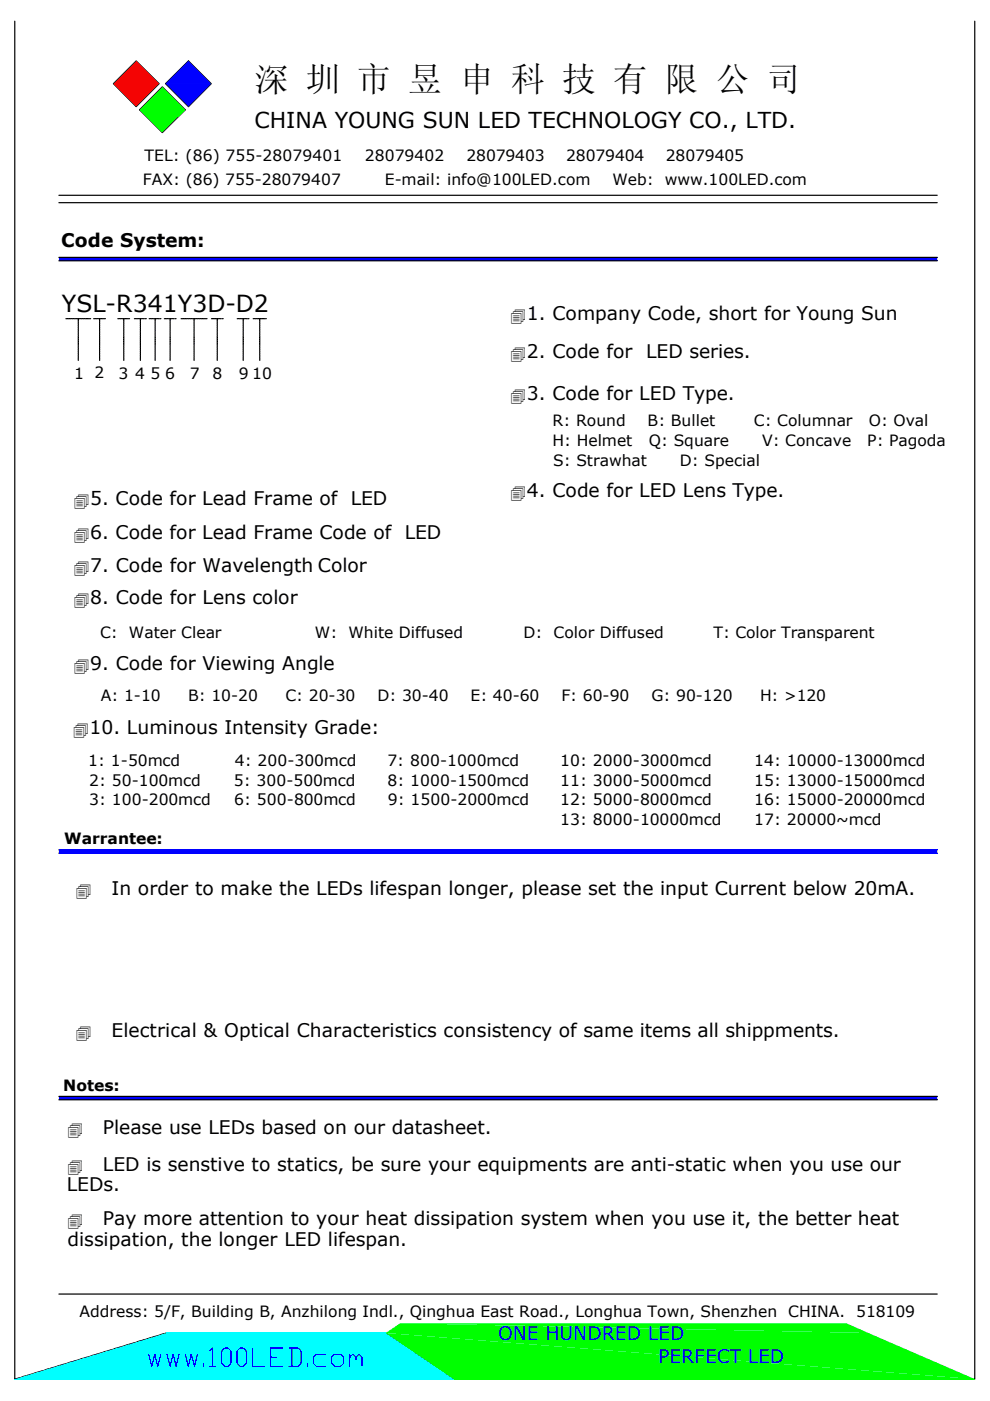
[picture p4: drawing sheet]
<svg xmlns="http://www.w3.org/2000/svg" width="210mm" height="297mm" viewBox="0 0 210 297" stroke-linecap="round" stroke-linejoin="round" font-family="sans-serif">
<path d="M3.1 4.5v287.9h203.6v-287.9M24 17.7l4.9-4.8 4.8 4.8-4.8 4.9zM34.4 18.4l4.9 4.9-4.9 4.8-4.8-4.8zM35.1 17.7l4.9-4.8 4.8 4.8-4.8 4.9z" fill="none" stroke="#000" stroke-width=".25"/>
<g fill="#f00">
<path d="M24 17.7l4.9-4.8 4.8 4.8z"/>
<path d="M24 17.7h9.7l-4.8 4.9z"/>
</g>
<g fill="#0f0">
<path d="M34.4 18.4l4.9 4.9h-9.7z"/>
<path d="M29.6 23.3h9.7l-4.9 4.8z"/>
</g>
<g fill="#00f">
<path d="M35.1 17.7l4.9-4.8 4.8 4.8z"/>
<path d="M35.1 17.7h9.7l-4.8 4.9z"/>
</g>
<path d="M12.5 41.4h186.2M12.5 43h186.2M12.5 274.4h186.2" fill="none" stroke="#000" stroke-width=".25"/>
<path d="M12.5 54.6h186.2" fill="none" stroke="#00f" stroke-width=".21"/>
<g fill="#00f">
<path d="M12.5 54.6l186.2 .7h-186.2z"/>
<path d="M12.5 54.6h186.2v.7z"/>
</g>
<path d="M12.5 55.3h186.2M12.5 180.2h186.2" fill="none" stroke="#00f" stroke-width=".21"/>
<path d="M12.5 54.6h186.2M12.5 55.3h186.2M12.5 180.9h186.2M12.5 180.2h186.2" fill="none" stroke="#000" stroke-width=".25"/>
<g fill="#00f">
<path d="M12.5 180.2l186.2 .7h-186.2z"/>
<path d="M12.5 180.2h186.2v.7z"/>
</g>
<path d="M12.5 180.9h186.2M12.5 232.5h186.2" fill="none" stroke="#00f" stroke-width=".21"/>
<g fill="none" stroke="#000" stroke-width=".25">
<path d="M25 67.6h.2M25.4 67.6h.3M25.9 67.6h.3M26.2 67.6v.2M26.2 67.9v.3M26.2 68.4v.3M26.2 68.8v.3M26.2 69.3v.3M26.2 69.8v.3M26.2 70.2v.3M26.2 70.7v.3M26.2 71.2v.3"/>
<path d="M26.2 71.6v.3M26.2 72.1v.3M26.2 72.5v.4M26.2 73v.3M26.2 73.5v.2M26.2 73.9v.3M26.2 74.4v.3M26.2 74.8v.3M26.2 75.3v.3M26.2 75.8v.3M26.2 76.2v.2M26.3 67.6h.3"/>
<path d="M26.8 67.6h.3M27.2 67.6h.3M28.5 67.6h.2M28.9 67.6h.3M29.4 67.6h.3M29.8 67.6v.2M29.8 67.9v.3M29.8 68.4v.3M29.8 68.8v.3M29.8 69.3v.3M29.8 69.8v.3M29.8 70.2v.3"/>
<path d="M29.8 70.7v.3M29.8 71.2v.3M29.8 71.6v.3M29.8 72.1v.3M29.8 72.5v.4M29.8 73v.3M29.8 73.5v.2M29.8 73.9v.3M29.8 74.4v.3M29.8 74.8v.3M29.8 75.3v.3M29.8 75.8v.3"/>
<path d="M29.8 76.2v.2M29.8 67.6h.3M30.3 67.6h.3M30.8 67.6h.2M44.8 67.6h.3M45.2 67.6h.4M45.7 67.6h.3M46.1 67.6v.2M46.1 67.9v.3M46.1 68.4v.3M46.1 68.8v.3M46.1 69.3v.3"/>
<path d="M46.1 69.8v.3M46.1 70.2v.3M46.1 70.7v.3M46.1 71.2v.3M46.1 71.6v.3M46.1 72.1v.3M46.1 72.5v.4M46.1 73v.3M46.1 73.5v.2M46.1 73.9v.3M46.1 74.4v.3M46.1 74.8v.3"/>
<path d="M46.1 75.3v.3M46.1 75.8v.3M46.1 76.2v.2M46.1 67.6h.3M46.6 67.6h.3M47.1 67.6h.2"/>
</g>
<g fill="#00f">
<path d="M12.5 232.5l186.2 .7h-186.2z"/>
<path d="M12.5 232.5h186.2v.7z"/>
</g>
<path d="M12.5 233.2h186.2" fill="none" stroke="#00f" stroke-width=".21"/>
<g fill="none" stroke="#000" stroke-width=".25">
<path d="M12.5 232.5h186.2M12.5 233.2h186.2M3.4 292.3l-.3 .1M3.9 292.2l-.3 .1M4.3 292.1h-.3M4.8 291.9l-.3 .1M5.2 291.8h-.3M5.7 291.6l-.3 .1M6.1 291.5l-.3 .1M6.6 291.4l-.3 .1M7 291.3h-.3M7.4 291.1l-.3 .1"/>
<path d="M7.9 291h-.3M8.3 290.8l-.3 .1M8.8 290.7l-.3 .1M9.2 290.6l-.3 .1M9.7 290.5h-.3M10.1 290.3l-.3 .1M10.5 290.2h-.3M11 290l-.3 .1M11.4 289.9l-.3 .1M11.9 289.8l-.3 .1M12.3 289.6l-.3 .1M12.7 289.5l-.3 .1"/>
<path d="M13.2 289.4h-.3M13.6 289.2l-.3 .1M14.1 289.1l-.3 .1M14.5 289l-.3 .1M14.9 288.8l-.3 .1M15.4 288.7l-.3 .1M15.8 288.5l-.3 .1M16.3 288.4l-.3 .1M16.7 288.3l-.3 .1M17.1 288.1l-.3 .2M17.6 288l-.3 .1M18 287.9l-.3 .1"/>
<path d="M18.5 287.7l-.3 .1M18.9 287.6l-.3 .1M19.3 287.5l-.3 .1M19.8 287.3l-.3 .1M20.2 287.2l-.3 .1M20.7 287.1l-.3 .1M21.1 286.9l-.3 .1M21.5 286.8l-.2 .1M22 286.6l-.3 .2M22.4 286.5l-.3 .1M22.9 286.4l-.3 .1M23.3 286.3h-.3"/>
<path d="M23.7 286.1l-.2 .1M24.2 286l-.3 .1M24.6 285.8l-.3 .1M25.1 285.7l-.3 .1M25.5 285.6l-.3 .1M26 285.5h-.3M26.4 285.3l-.3 .1M26.8 285.2l-.3 .1M27.3 285l-.3 .1M27.7 284.9l-.3 .1M28.2 284.8l-.3 .1M28.6 284.7h-.3"/>
<path d="M29.1 284.5l-.3 .1M29.5 284.4h-.3M29.9 284.2l-.3 .1M30.4 284.1l-.3 .1M30.8 284l-.3 .1M31.3 283.8l-.3 .1M31.7 283.7l-.3 .1M32.2 283.6h-.3M32.6 283.4l-.3 .1M33 283.3l-.3 .1M33.5 283.2l-.3 .1M33.9 283l-.3 .1"/>
<path d="M34.4 282.9l-.3 .1M34.8 282.7l-.3 .1M35.6 282.6l-.6 .1M35.8 282.6h.3M36.2 282.6h.3M36.7 282.6h.3M37.1 282.6h.4M37.6 282.6h.3M38.1 282.6h.3M38.5 282.6h.3M39 282.6h.3M39.5 282.6h.3"/>
<path d="M39.9 282.6h.3M40.4 282.6h.3M40.9 282.6h.2M41.3 282.6h.3M41.8 282.6h.3M42.2 282.6h.3M42.7 282.6h.3M43.1 282.6h.4M43.6 282.6h.3M44.1 282.6h.3M44.5 282.6h.3M45 282.6h.3"/>
<path d="M45.5 282.6h.3M45.9 282.6h.3M46.4 282.6h.3M46.9 282.6h.3M47.3 282.6h.3M47.8 282.6h.3M48.2 282.6h.3M48.7 282.6h.3M49.1 282.6h.3M49.6 282.6h.3M50.1 282.6h.3M50.5 282.6h.3"/>
<path d="M51 282.6h.3M51.5 282.6h.3M51.9 282.6h.3M52.4 282.6h.3M52.8 282.6h.4M53.3 282.6h.3M53.8 282.6h.3M54.2 282.6h.3M54.7 282.6h.3M55.2 282.6h.3M55.6 282.6h.3M56.1 282.6h.3"/>
<path d="M56.6 282.6h.3M57 282.6h.3M57.4 282.6h.4M57.9 282.6h.4M58.4 282.6h.3M58.8 282.6h.3M59.3 282.6h.3M59.8 282.6h.3M60.2 282.6h.3M60.7 282.6h.3M61.2 282.6h.3M61.6 282.6h.3"/>
<path d="M62.1 282.6h.3M62.5 282.6h.4M63 282.6h.3M63.5 282.6h.3M63.9 282.6h.3M64.4 282.6h.3M64.9 282.6h.3M65.3 282.6h.3M65.8 282.6h.3M66.3 282.6h.2M66.7 282.6h.3M67.1 282.6h.4"/>
<path d="M67.6 282.6h.3M68.1 282.6h.3M68.5 282.6h.3M69 282.6h.3M69.5 282.6h.3M69.9 282.6h.3M70.4 282.6h.3M70.9 282.6h.3M71.3 282.6h.3M71.8 282.6h.3M72.2 282.6h.4M72.7 282.6h.3"/>
<path d="M73.2 282.6h.2M73.6 282.6h.3M74.1 282.6h.3M74.5 282.6h.3M75 282.6h.3M75.5 282.6h.3M75.9 282.6h.3M76.4 282.6h.3M76.8 282.6h.4M77.3 282.6h.3M77.8 282.6h.3M78.2 282.6h.3"/>
<path d="M78.7 282.6h.3M79.2 282.6h.3M79.6 282.6h.3M80.1 282.6h.3M80.6 282.6h.3M81 282.6h.3M81.4 282.6l.6 .2M82.2 282.9l.2 .1M82.5 283.1l.3 .2M83 283.4l.2 .2M83.4 283.7l.2 .1M83.7 283.9l.3 .2"/>
<path d="M84.1 284.2l.3 .2M84.5 284.4l.3 .2M84.9 284.7l.2 .2M85.3 284.9l.2 .2M85.6 285.2l.3 .2M86 285.5l.3 .2M86.4 285.7l.3 .2M86.8 286l.2 .2M87.2 286.3l.2 .1M87.5 286.5l.3 .2M87.9 286.8l.3 .1M88.3 287l.3 .2"/>
<path d="M88.7 287.3l.2 .2M89.1 287.6l.2 .1M89.5 287.8l.2 .2M89.8 288.1l.3 .2M90.2 288.3l.3 .2M90.6 288.6l.2 .2M91 288.8l.2 .2M91.4 289.1l.2 .2M91.7 289.4l.3 .2M92.1 289.6l.3 .2M92.5 289.9l.3 .2M92.9 290.2l.2 .1"/>
<path d="M93.3 290.4l.2 .2M93.6 290.7l.3 .1M94 290.9l.3 .2M94.4 291.2l.3 .2M94.8 291.5l.2 .1M95.2 291.7l.2 .2M95.5 292l.3 .1M95.9 292.2l.3 .2"/>
</g>
<path d="M35.3 282.6h46.5" fill="none" stroke="#0ff" stroke-width=".21"/>
<g fill="#0ff">
<path d="M3.1 292.4l32.2-9.8 60.9 9.8z"/>
<path d="M35.3 282.6h46.5l14.4 9.8z"/>
</g>
<path d="M3.1 292.4h93.1" fill="none" stroke="#0ff" stroke-width=".21"/>
<g fill="#0f0">
<path d="M81.8 282.6l3.1-2.1 99.2 2.1z"/>
<path d="M84.9 280.5h94.5l4.7 2.1z"/>
<path d="M81.8 282.6l124.9 9.8h-110.5z"/>
<path d="M81.8 282.6h102.3l22.6 9.8z"/>
</g>
<path d="M96.2 292.4h110.5" fill="none" stroke="#0f0" stroke-width=".21"/>
<g fill="none" stroke="#00f" stroke-width=".25">
<path d="M31.5 287.1l.7 2.6 .6-2.6 .6 2.6 .7-2.6M35.4 287.1l.7 2.6 .6-2.6 .6 2.6 .7-2.6M39.3 287.1l.6 2.6 .7-2.6 .6 2.6 .7-2.6M43.1 289v.7M44.4 286.4l.7-.6v3.9M44.4 289.7h1.4M47.7 285.8h.6l.7 .6v2.6l-.7 .7h-.6l-.7-.7v-2.6zM50.2 286.4l.7-.6h.7l.6 .6v2.6l-.6 .7h-.7l-.7-.7zM53.5 285.8v3.9h2.6M57.4 287.7h1.3M59.9 285.8h-2.5v3.9h2.5M61.3 285.8h1.9l.6 .6v2.6l-.6 .7h-1.9"/>
<path d="M61.9 285.8v3.9M65.2 289v.7M69 287.1h-1.9l-.7 .6v1.3l.7 .7h1.9M71 287.1h1.2l.7 .6v1.3l-.7 .7h-1.2l-.7-.7v-1.3zM74.2 287.7l.6-.6 .7 .6v.7M74.2 287.1v2.6M75.5 287.7l.6-.6 .7 .6v2"/>
</g>
<g fill="none" stroke="#000" stroke-width=".25">
<path d="M14 67.6h.2M14.4 67.6h.3M14.8 67.6h.3M15.3 67.6h.3M15.7 67.6h.3M16.2 67.6h.3M16.6 67.6v.2M16.6 67.9v.3M16.6 68.4v.3M16.6 68.8v.3M16.6 69.3v.3M16.6 69.8v.3"/>
<path d="M16.6 70.2v.3M16.6 70.7v.3M16.6 71.2v.3M16.6 71.6v.3M16.6 72.1v.3M16.6 72.5v.4M16.6 73v.3M16.6 73.5v.2M16.6 73.9v.3M16.6 74.4v.3M16.6 74.8v.3M16.6 75.3v.3"/>
<path d="M16.6 75.8v.3M16.6 76.2v.2M16.7 67.6h.3M17.1 67.6h.3M17.6 67.6h.3M18.1 67.6h.3M18.5 67.6h.3M19 67.6h.2M19.9 67.6h.2M20.3 67.6h.3M20.7 67.6h.3M21.1 67.9v.3"/>
<path d="M21.1 68.4v.3M21.1 68.8v.3M21.1 69.3v.3M21.1 69.8v.3M21.1 70.2v.3M21.1 70.7v.3M21.1 71.2v.3M21.1 71.6v.3M21.1 72.1v.3M21.1 72.5v.4M21.1 73v.3M21.1 73.5v.2"/>
<path d="M21.1 73.9v.3M21.1 74.4v.3M21.1 74.8v.3M21.1 75.3v.3M21.1 75.8v.3M21.1 76.2v.2M21.5 67.6h-.3l-.1 .2M21.6 67.6h.4M22.1 67.6h.3M31.6 67.6h.3M32 67.6h.3M32.5 67.6h.3"/>
<path d="M32.9 67.6v.2M32.9 67.9v.3M32.9 68.4v.3M32.9 68.8v.3M32.9 69.3v.3M32.9 69.8v.3M32.9 70.2v.3M32.9 70.7v.3M32.9 71.2v.3M32.9 71.6v.3M32.9 72.1v.3M32.9 72.5v.4"/>
<path d="M32.9 73v.3M32.9 73.5v.2M32.9 73.9v.3M32.9 74.4v.3M32.9 74.8v.3M32.9 75.3v.3M32.9 75.8v.3M32.9 76.2v.2M33 67.6h.3M33.4 67.6h.3M33.9 67.6h.2M34.8 67.6h.3"/>
<path d="M35.2 67.6h.3M35.7 67.6h.3M36.1 67.6v.2M36.1 67.9v.3M36.1 68.4v.3M36.1 68.8v.3M36.1 69.3v.3M36.1 69.8v.3M36.1 70.2v.3M36.1 70.7v.3M36.1 71.2v.3M36.1 71.6v.3"/>
<path d="M36.1 72.1v.3M36.1 72.5v.4M36.1 73v.3M36.1 73.5v.2M36.1 73.9v.3M36.1 74.4v.3M36.1 74.8v.3M36.1 75.3v.3M36.1 75.8v.3M36.1 76.2v.2M36.2 67.6h.2M36.6 67.6h.3"/>
<path d="M37.1 67.6h.2M38.4 67.6h.4M38.9 67.6h.3M39.4 67.6h.3M39.8 67.6h.3M40.3 67.6h.3M40.8 67.6h.3M41.1 67.6v.2M41.1 67.9v.3M41.1 68.4v.3M41.1 68.8v.3M41.1 69.3v.3"/>
<path d="M41.1 69.8v.3M41.1 70.2v.3M41.1 70.7v.3M41.1 71.2v.3M41.1 71.6v.3M41.1 72.1v.3M41.1 72.5v.4M41.1 73v.3M41.1 73.5v.2M41.1 73.9v.3M41.1 74.4v.3M41.1 74.8v.3"/>
<path d="M41.1 75.3v.3M41.1 75.8v.3M41.1 76.2v.2M41.2 67.6h.3M41.7 67.6h.3M42.2 67.6h.3M42.6 67.6h.3M43.1 67.6h.3M43.5 67.6h.4M50.3 67.6h.2M50.7 67.6h.3M51.2 67.6h.3"/>
<path d="M51.6 67.6v.2M51.6 67.9v.3M51.6 68.4v.3M51.6 68.8v.3M51.6 69.3v.3M51.6 69.8v.3M51.6 70.2v.3M51.6 70.7v.3M51.6 71.2v.3M51.6 71.6v.3M51.6 72.1v.3M51.6 72.5v.4"/>
<path d="M51.6 73v.3M51.6 73.5v.2M51.6 73.9v.3M51.6 74.4v.3M51.6 74.8v.3M51.6 75.3v.3M51.6 75.8v.3M51.6 76.2v.2M51.6 67.6h.3M52.1 67.6h.3M52.5 67.6h.3M53.7 67.6h.1"/>
<path d="M54 67.6h.3M54.5 67.6h.3M54.9 67.6h.3M55.1 67.6v.2M55.1 67.9v.3M55.1 68.4v.3M55.1 68.8v.3M55.1 69.3v.3M55.1 69.8v.3M55.1 70.2v.3M55.1 70.7v.3M55.1 71.2v.3"/>
<path d="M55.1 71.6v.3M55.1 72.1v.3M55.1 72.5v.4M55.1 73v.3M55.1 73.5v.2M55.1 73.9v.3M55.1 74.4v.3M55.1 74.8v.3M55.1 75.3v.3M55.1 75.8v.3M55.1 76.2v.2M55.4 67.6h.3"/>
<path d="M55.8 67.6h.4M56.3 67.6h.2"/>
</g>
<text font-size="7.2" x="54" y="19.3">深 圳 市 昱 申 科 技 有 限 公 司</text>
<text font-size="5" x="13.1" y="66.1">YSL-R341Y3D-D2</text>
<text font-size="4.7" x="54" y="27.1">CHINA YOUNG SUN LED TECHNOLOGY CO., LTD.</text>
<g font-size="4">
<text x="13" y="52.5">Code System:</text>
<text x="108.1" y="67.9">.1. Company Code, short for Young Sun</text>
<text x="108.1" y="75.9">.2. Code for</text>
<text x="137" y="75.9">LED series.</text>
<text x="108.1" y="84.9">.3. Code for LED Type.</text>
<text x="15.5" y="107">.5. Code for Lead Frame of LED</text>
<text x="108.1" y="105.4">.4. Code for LED Lens Type.</text>
<text x="15.5" y="114.3">.6. Code for Lead Frame Code of LED</text>
<text x="15.5" y="121.3">.7. Code for Wavelength Color</text>
<text x="15.5" y="128.1">.8. Code for Lens color</text>
<text x="15.5" y="142.1">.9. Code for Viewing Angle</text>
<text x="15.4" y="155.7">.10. Luminous Intensity Grade:</text>
<text x="16" y="189.8">.</text>
<text x="23.6" y="189.8">In order to make the LEDs lifespan longer, please set the input Current below 20mA.</text>
<text x="16" y="219.8">.</text>
<text x="23.6" y="219.8">Electrical &amp; Optical Characteristics consistency of same items all shippments.</text>
<text x="14.2" y="240.5">.</text>
<text x="21.8" y="240.5">Please use LEDs based on our datasheet.</text>
<text x="14.2" y="248.2">.</text>
<text x="21.8" y="248.2">LED is senstive to statics, be sure your equipments are anti-static when you use our</text>
<text x="14.1" y="252.6">LEDs.</text>
<text x="14.2" y="259.7">.</text>
<text x="21.8" y="259.7">Pay more attention to your heat dissipation system when you use it, the better heat</text>
<text x="14.3" y="264.2">dissipation, the longer LED lifespan.</text>
</g>
<g font-size="4" fill="#00f">
<text x="105.6" y="284">ONE HUNDRED LED</text>
<text x="139.5" y="288.9">PERFECT LED</text>
</g>
<g font-size="3.3">
<text x="30.6" y="34">TEL: (86) 755-28079401</text>
<text x="77.3" y="34">28079402</text>
<text x="98.9" y="34">28079403</text>
<text x="120" y="34">28079404</text>
<text x="141.2" y="34">28079405</text>
<text x="30.3" y="39.2">FAX: (86) 755-28079407</text>
<text x="81.6" y="39.2">E-mail: info@100LED.com</text>
<text x="129.9" y="39.2">Web:</text>
<text x="141" y="39.2">www.100LED.com</text>
<text x="15.7" y="80.3">1</text>
<text x="20" y="80.2">2</text>
<text x="25.1" y="80.3">3</text>
<text x="28.7" y="80.3">4</text>
<text x="31.9" y="80.3">5</text>
<text x="35.1" y="80.3">6</text>
<text x="40.2" y="80.3">7</text>
<text x="45" y="80.3">8</text>
<text x="50.6" y="80.3">9</text>
<text x="53.5" y="80.3">10</text>
<text x="117.1" y="90.4">R: Round</text>
<text x="117.1" y="94.6">H: Helmet</text>
<text x="137.3" y="90.4">B: Bullet</text>
<text x="137.6" y="94.6">Q: Square</text>
<text x="159.8" y="90.4">C: Columnar</text>
<text x="161.6" y="94.6">V: Concave</text>
<text x="183.8" y="94.6">P: Pagoda</text>
<text x="184.2" y="90.4">O: Oval</text>
<text x="117.3" y="98.7">S: Strawhat</text>
<text x="144.2" y="98.7">D: Special</text>
<text x="21.2" y="135.2">C:</text>
<text x="27.3" y="135.2">Water Clear</text>
<text x="66.8" y="135.2">W:</text>
<text x="73.9" y="135.2">White Diffused</text>
<text x="111" y="135.2">D:</text>
<text x="117.4" y="135.2">Color Diffused</text>
<text x="151.2" y="135.2">T: Color Transparent</text>
<text x="21.4" y="148.6">A: 1-10</text>
<text x="39.9" y="148.6">B: 10-20</text>
<text x="60.5" y="148.6">C: 20-30</text>
<text x="80" y="148.6">D: 30-40</text>
<text x="99.8" y="148.6">E: 40-60</text>
<text x="119.1" y="148.6">F: 60-90</text>
<text x="138.1" y="148.6">G: 90-120</text>
<text x="161.1" y="148.6">H: &gt;120</text>
<text x="18.7" y="162.4">1: 1-50mcd</text>
<text x="18.9" y="166.6">2: 50-100mcd</text>
<text x="49.6" y="166.6">5: 300-500mcd</text>
<text x="49.8" y="162.4">4: 200-300mcd</text>
<text x="82.1" y="162.4">7: 800-1000mcd</text>
<text x="82.2" y="166.6">8: 1000-1500mcd</text>
<text x="118.8" y="162.4">10: 2000-3000mcd</text>
<text x="118.8" y="166.6">11: 3000-5000mcd</text>
<text x="159.9" y="162.4">14: 10000-13000mcd</text>
<text x="159.9" y="166.6">15: 13000-15000mcd</text>
<text x="18.9" y="170.7">3: 100-200mcd</text>
<text x="49.7" y="170.7">6: 500-800mcd</text>
<text x="82.2" y="170.7">9: 1500-2000mcd</text>
<text x="118.8" y="170.7">12: 5000-8000mcd</text>
<text x="159.9" y="170.7">16: 15000-20000mcd</text>
<text x="13.6" y="179">Warrantee:</text>
<text x="118.8" y="174.9">13: 8000-10000mcd</text>
<text x="159.9" y="174.9">17: 20000~mcd</text>
<text x="13.4" y="231.4">Notes:</text>
<text x="16.8" y="279.3">Address: 5/F, Building B, Anzhilong Indl., Qinghua East Road., Longhua Town, Shenzhen</text>
<text x="167.1" y="279.3">CHINA.</text>
<text x="181.6" y="279.3">518109</text>
</g>
</svg>
